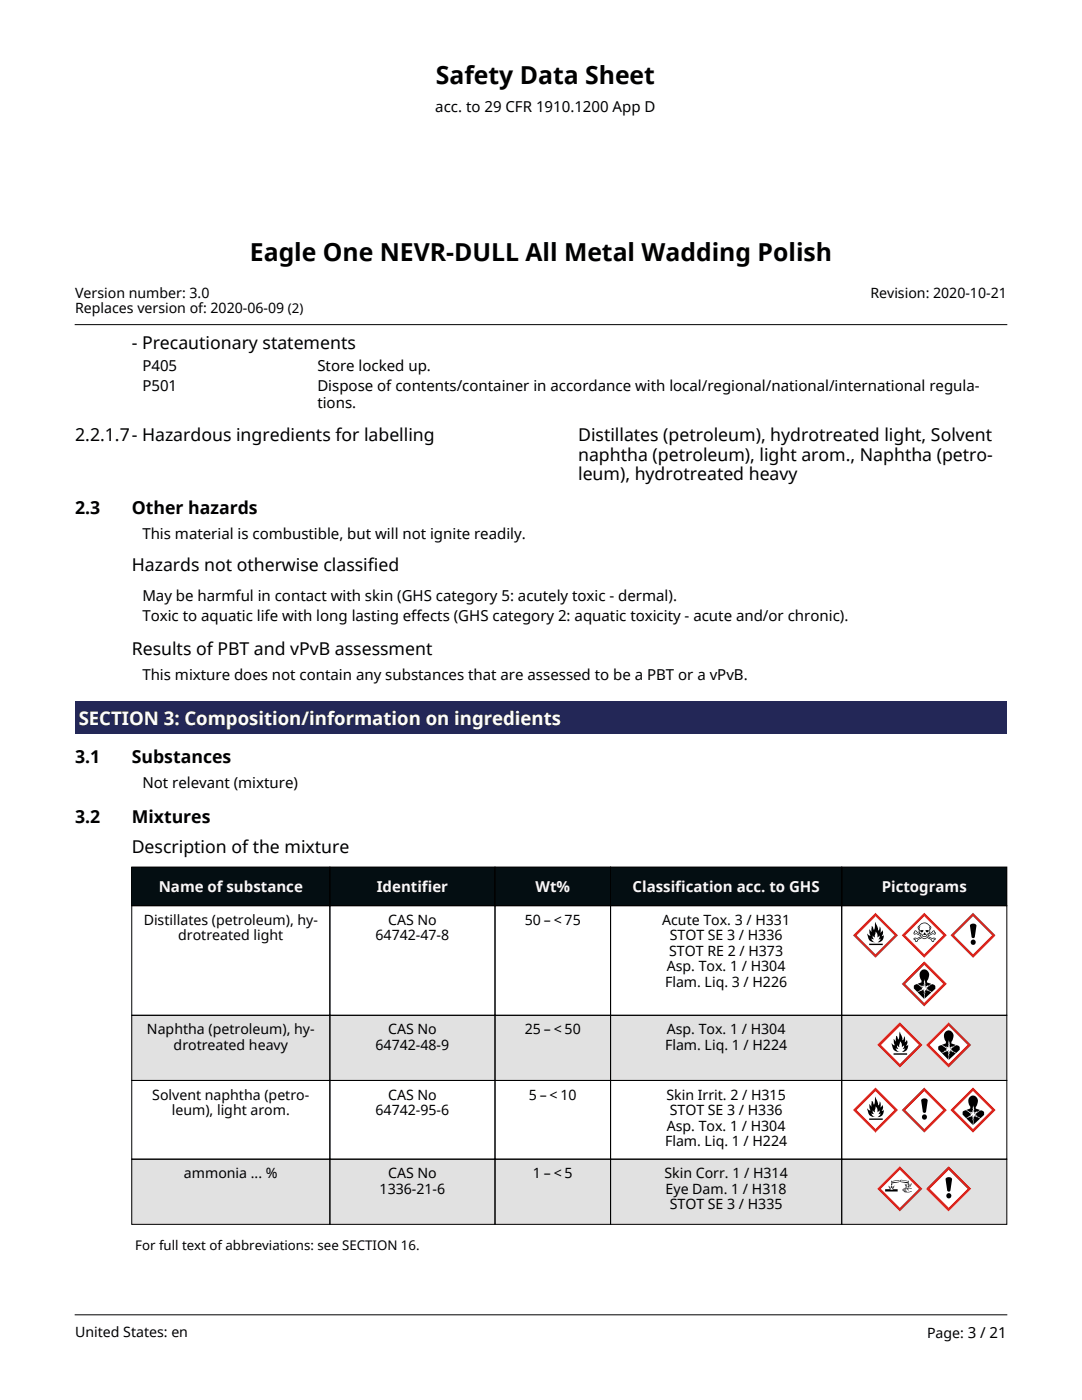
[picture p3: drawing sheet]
<svg xmlns="http://www.w3.org/2000/svg" width="216mm" height="279mm" viewBox="0 0 216 279" stroke-linecap="round" stroke-linejoin="round" font-family="sans-serif">
<g fill="#232757">
<path d="M15 140h185.9v6.5h-185.9z"/>
<path d="M15.7 140.8h96.3v5h-96.3z"/>
</g>
<g fill="#040e12">
<path d="M26.3 173h39.5v7.7h-39.5z"/>
<path d="M65.8 173h33v7.7h-33z"/>
<path d="M98.8 173h23v7.7h-23z"/>
<path d="M121.8 173h46.2v7.7h-46.2z"/>
<path d="M168 173h32.9v7.7h-32.9z"/>
</g>
<g fill="#e1e1e1">
<path d="M26.3 202.6h39.5v13h-39.5z"/>
<path d="M65.8 202.6h33v13h-33z"/>
<path d="M98.8 202.6h23v13h-23z"/>
<path d="M121.8 202.6h46.2v13h-46.2z"/>
<path d="M168 202.6h32.9v13h-32.9z"/>
<path d="M26.3 231.3h39.5v13h-39.5z"/>
<path d="M65.8 231.3h33v13h-33z"/>
<path d="M98.8 231.3h23v13h-23z"/>
<path d="M121.8 231.3h46.2v13h-46.2z"/>
<path d="M168 231.3h32.9v13h-32.9z"/>
</g>
<g fill="none" stroke="#000" stroke-width=".2">
<path d="M26.3 173h39.5v7.7h-39.5zM65.8 173h33v7.7h-33zM98.8 173h23v7.7h-23zM121.8 173h46.2v7.7h-46.2zM168 173h32.9v7.7h-32.9zM26.3 180.7h39.5v21.9h-39.5zM65.8 180.7h33v21.9h-33zM98.8 180.7h23v21.9h-23zM121.8 180.7h46.2v21.9h-46.2zM168 180.7h32.9v21.9h-32.9zM26.3 202.6h39.5v13h-39.5zM26.3 215.6h39.5v15.7h-39.5z"/>
<path d="M65.8 202.6h33v13h-33zM65.8 215.6h33v15.7h-33zM98.8 202.6h23v13h-23zM98.8 215.6h23v15.7h-23zM121.8 202.6h46.2v13h-46.2zM121.8 215.6h46.2v15.7h-46.2zM168 202.6h32.9v13h-32.9zM168 215.6h32.9v15.7h-32.9zM26.3 231.3h39.5v13h-39.5zM65.8 231.3h33v13h-33zM98.8 231.3h23v13h-23zM121.8 231.3h46.2v13h-46.2z"/>
<path d="M168 231.3h32.9v13h-32.9z"/>
</g>
<g fill="#040e12">
<path d="M31.7 174.9h28.7v4.1h-28.7z"/>
<path d="M75.2 174.9h14.2v4.1h-14.2z"/>
<path d="M106.9 174.9h6.8v4.1h-6.8z"/>
<path d="M126.2 174.9h37.4v4.1h-37.4z"/>
<path d="M175.9 174.9h17v4.1h-17z"/>
</g>
<path d="M170.5 186.6l4.2-4.1 4.2 4.1-4.2 4.2z" fill="#fff"/>
<path d="M173.4 188.3h2.7v.3h-2.7zM174.7 184l.1 .4a1.68 1.68 0 0 1 .4 1.3l.2-.1 .1-.7a1.35 1.35 0 0 1 .1 1.2l.5-.5 .1 .6-.3 .7 .4-.2 .1-.2a1.24 1.24 0 0 1-1.3 1.6l.7-.8-.5 .2 .1-.3 .1-.6-.4 .5a1.13 1.13 0 0 0-.4-1.2l-.1 1.2-.4-.4-.1 .3 .3 .5-.6-.2a.92 .92 0 0 0 1 .8 1.33 1.33 0 0 1-1.5-.7l-.3-1.1 .4 .4h.3l-.3-1.3 .5 .6v-1.2l.3 .2 .2 .6z" fill="#000"/>
<path d="M170.2 186.7l4.5 4.5 4.5-4.5-4.5-4.5zM174.7 182.9l3.8 3.8-3.8 3.7-3.8-3.7z" fill="#da251d"/>
<path d="M180.2 186.7l4.2-4.2 4.2 4.2-4.2 4.2z" fill="#fff"/>
<path d="M179.9 186.7l4.5 4.5 4.5-4.5-4.5-4.5zM184.4 182.9l3.8 3.8-3.8 3.7-3.8-3.7z" fill="#da251d"/>
<g fill="#000">
<path d="M182.5 185.7h.3l.3 .4 .7 .3v.1l-.7-.3-.4-.4-.2 .4zM182.4 187.2h.6l.8-.4v.2l-.7 .3h-.3a.18 .18 0 0 0-.2-.1 .18 .18 0 0 0-.1 .2l.1 .1a.2 .2 0 0 1-.3 0 .2 .2 0 0 1 .1-.3zM183.2 184.8h.1a1.34 1.34 0 0 1 1.4-.6 1.34 1.34 0 0 1 1.1 1.1l-.2 .3a.71 .71 0 0 0-.4-1.1l-.7-.2a1.51 1.51 0 0 0-1.3 .8l.1 .5a.52 .52 0 0 1-.1-.8zM183.7 186.8l.1 .1zM182.4 186l.1 .1v.3l.5-.1 .7 .4 .1 .2-1-.5a.28 .28 0 0 1-.3 .1 .28 .28 0 0 1-.2-.2zM183.7 186.3l.1 .1zM182.5 187.4l.3 .5 .4-.5 .7-.3 .1 .1-.9 .5a.28 .28 0 0 1-.2 .3 .28 .28 0 0 1-.3-.2zM183.6 185.7l.5-.1 .2 .2a.33 .33 0 0 1-.4 .3 .33 .33 0 0 1-.3-.4zM184.4 186.2h.2l.2 .3-.4 .1a.17 .17 0 0 1-.2-.1 .17 .17 0 0 1 .1-.2zM184.7 185.7l.6-.1-.1 .4a.32 .32 0 0 1-.3 0 .32 .32 0 0 1-.2-.2zM183.7 186.5l.1-.1 .1 .5a.69 .69 0 0 0 .6 .4 .69 .69 0 0 0 .6-.5v-.5h.2v.4a.81 .81 0 0 1-1.3 .5l-.2-.2zM185.3 186.4l.6-.4a.31 .31 0 0 1 .3-.3 .31 .31 0 0 1 .4 .3l-.1 .2-.2-.4-.4 .4-.6 .3z"/>
<path d="M183.5 184.9h.1l-.1 .3v.4a.44 .44 0 0 0 .2 .7l.3 .2a.47 .47 0 0 0 .5 .4 .47 .47 0 0 0 .5-.5l.2-.1a.45 .45 0 0 0 .2-.7v-.7l.2 .2v.4a.68 .68 0 0 1-.3 .9l-.2-.1-.1 .5-.3 .2-.7-.2-.2-.5-.5-.3v-.8zM185.2 186.9l.8 .3 .3-.1a.25 .25 0 0 1 .4 .2 .25 .25 0 0 1-.2 .3l-.1-.1h.1a.16 .16 0 0 0 0-.3 .16 .16 0 0 0-.3 .1h-.3l-.7-.3zM185 187.2l.1-.1 .7 .3 .4 .5 .2-.5v.4a.35 .35 0 0 1-.4 .2 .35 .35 0 0 1-.2-.4zM185.3 186.7l.8-.4 .4 .1v-.5l.2 .4a.39 .39 0 0 1-.6 .1l-.8 .4z"/>
</g>
<path d="M190 186.7l4.2-4.2 4.1 4.2-4.1 4.1z" fill="#fff"/>
<g fill="#000">
<path d="M193.6 184.5l.6-.2a.53 .53 0 0 1 .6 .5l-.3 2.2-.1 .2h-.3l-.2-.2-.4-2.2z"/>
<circle cx="194.2" cy="188" r=".52"/>
</g>
<path d="M189.7 186.7l4.5 4.5 4.5-4.5-4.5-4.5zM194.2 182.9l3.7 3.8-3.7 3.7-3.8-3.7z" fill="#da251d"/>
<path d="M180.2 196.4l4.2-4.2 4.2 4.2-4.2 4.1z" fill="#fff"/>
<path d="M184.4 191.9l-4.5 4.5 4.5 4.5 4.5-4.5zM184.4 192.6l3.8 3.8-3.8 3.8-3.8-3.8z" fill="#da251d"/>
<g fill="#000">
<path d="M182.4 196.6l.6-.2 .2 .1 .7 .5 .1 .4h-.2v.2l-.1-.1-.3 .3-.4 .1-.7-.6zM183.8 193.7a1.54 1.54 0 0 0 .1 2v.4l-.8 .3 .7 .3 .4 .1 .3-1.3 .2 1.4 .3-.1v-.2l.4 .1 .4-.3-.8-.3 .1-.6a1.2 1.2 0 0 0 .3-1.3 1.2 1.2 0 0 0-1.1-.7zM183.1 198l.9-.3v-.1h.3l.1 1.7zM184.7 196.9l.1 .1zM185 197.1l1-.7 .4 .2 .2 .2v.5l-.7 .7-.7-.4v-.1h-.1zM184.6 197.7l.4-.1 .8 .5-1.3 1.2 .1-.7-.1-.3v-.1h.2z"/>
<circle cx="184" cy="196.9" r=".07"/>
<circle cx="184" cy="197.5" r=".05"/>
<circle cx="184" cy="197.1" r=".09"/>
<circle cx="184.3" cy="197.5" r=".06"/>
<circle cx="184.4" cy="196.8" r=".05"/>
<circle cx="184.5" cy="198" r=".09"/>
<circle cx="184.5" cy="196.6" r=".09"/>
<circle cx="184.9" cy="197.5" r=".09"/>
</g>
<g fill="#e1e1e1">
<path d="M29.3 203.4h29.4v3.9h-29.4z"/>
<path d="M58.7 203.4h4.1v3.9h-4.1z"/>
<path d="M34.6 206.5h22.9v3.9h-22.9z"/>
<path d="M77.4 203.4h9.8v3.9h-9.8z"/>
<path d="M74.9 206.5h14.7v3.9h-14.7z"/>
<path d="M104.7 203.4h11.2v3.9h-11.2z"/>
<path d="M133.1 203.4h23.6v3.9h-23.6z"/>
<path d="M132.7 206.5h24.4v3.9h-24.4z"/>
</g>
<path d="M175.4 208.5l4.1-4.1 4.2 4.1-4.2 4.2z" fill="#fff"/>
<path d="M178.3 210.2h2.7v.3h-2.7zM179.6 205.9l.1 .3a1.68 1.68 0 0 1 .3 1.4l.3-.2 .1-.6a1.35 1.35 0 0 1 .1 1.2l.5-.5 .1 .5-.3 .7 .4-.1v-.2a1.24 1.24 0 0 1-1.2 1.5l.6-.7-.5 .1 .2-.2 .1-.6-.4 .5a1.13 1.13 0 0 0-.4-1.2l-.1 1.2-.5-.5v.4l.3 .4-.6-.1a.92 .92 0 0 0 .9 .7 1.33 1.33 0 0 1-1.4-.7l-.3-1 .4 .4h.3l-.3-1.3 .5 .6v-1.2l.2 .2 .3 .6z" fill="#000"/>
<path d="M175.1 208.5l4.5 4.5 4.5-4.5-4.5-4.5zM179.6 204.8l3.7 3.7-3.7 3.8-3.8-3.8z" fill="#da251d"/>
<path d="M185.1 208.5l4.2-4.2 4.2 4.2-4.2 4.2z" fill="#fff"/>
<path d="M189.3 204l-4.5 4.5 4.5 4.5 4.5-4.5zM189.3 204.8l3.8 3.7-3.8 3.8-3.8-3.8z" fill="#da251d"/>
<g fill="#000">
<path d="M187.3 208.8l.5-.2h.3l.6 .6 .1 .4-.1-.1v.3l-.2-.2-.2 .4-.4 .1-.7-.7zM188.7 205.9a1.54 1.54 0 0 0 .1 2l-.1 .3-.7 .3 .6 .4 .5 .1 .2-1.3 .3 1.3h.3v-.2l.3 .1 .4-.4-.8-.3 .2-.5a1.2 1.2 0 0 0 .2-1.3 1.2 1.2 0 0 0-1-.7zM188 210.2l.9-.3v-.1h.3v1.7zM189.5 209.1l.2 .1zM189.8 209.3l1.1-.7 .4 .1 .2 .3v.5l-.7 .7-.7-.4v-.2l-.2 .1v-.2h-.1zM189.4 209.9l.4-.1 .9 .4-1.3 1.3v-.7l-.1-.3 .1-.2h.1z"/>
<circle cx="188.8" cy="209" r=".07"/>
<circle cx="188.8" cy="209.7" r=".05"/>
<circle cx="188.9" cy="209.3" r=".09"/>
<circle cx="189.2" cy="209.7" r=".06"/>
<circle cx="189.2" cy="209" r=".05"/>
<circle cx="189.3" cy="210.1" r=".09"/>
<circle cx="189.3" cy="208.8" r=".09"/>
<circle cx="189.7" cy="209.6" r=".09"/>
</g>
<path d="M170.5 221.5l4.2-4.1 4.2 4.1-4.2 4.2z" fill="#fff"/>
<path d="M174.7 218.8l.1 .4a1.68 1.68 0 0 1 .4 1.4l.2-.2 .1-.6a1.35 1.35 0 0 1 .1 1.2l.5-.5 .1 .5-.3 .7 .4-.1 .1-.2a1.24 1.24 0 0 1-1.3 1.5l.7-.7-.5 .1 .1-.2 .1-.6-.4 .5a1.13 1.13 0 0 0-.4-1.2l-.1 1.2-.4-.5-.1 .4 .3 .4-.6-.1a.92 .92 0 0 0 1 .7 1.33 1.33 0 0 1-1.5-.7l-.3-1 .4 .4h.3l-.3-1.3 .5 .6v-1.2l.3 .2 .2 .6zM173.4 223.2h2.7v.3h-2.7z" fill="#000"/>
<path d="M170.2 221.5l4.5 4.5 4.5-4.5-4.5-4.5zM174.7 217.8l3.8 3.7-3.8 3.8-3.8-3.8z" fill="#da251d"/>
<path d="M180.2 221.5l4.2-4.1 4.2 4.1-4.2 4.2z" fill="#fff"/>
<g fill="#000">
<path d="M183.9 219.4l.6-.2a.53 .53 0 0 1 .6 .5l-.3 2.2-.2 .2h-.2l-.3-.2-.3-2.2z"/>
<circle cx="184.5" cy="222.9" r=".52"/>
</g>
<path d="M179.9 221.5l4.5 4.5 4.5-4.5-4.5-4.5zM184.4 217.8l3.8 3.7-3.8 3.8-3.8-3.8z" fill="#da251d"/>
<path d="M190 221.5l4.2-4.2 4.1 4.2-4.1 4.2z" fill="#fff"/>
<path d="M194.2 217l-4.5 4.5 4.5 4.5 4.5-4.5zM194.2 217.8l3.7 3.7-3.7 3.8-3.8-3.8z" fill="#da251d"/>
<g fill="#000">
<path d="M193.6 218.9a1.54 1.54 0 0 0 0 2v.3l-.7 .3 .6 .4 .4 .1 .3-1.3 .3 1.3h.2v-.2l.4 .1 .4-.4-.8-.3 .2-.5a1.2 1.2 0 0 0 .2-1.3 1.2 1.2 0 0 0-1.1-.7zM192.2 221.8l.5-.2h.2l.7 .6 .1 .4-.1-.1-.1 .3-.1-.2-.2 .4-.5 .1-.6-.7zM192.9 223.2l.9-.3v-.1h.3v1.7zM194.4 222.1l.2 .1zM194.7 222.3l1-.7 .5 .1 .2 .3v.5l-.8 .7-.7-.4 .1-.2-.2 .1v-.2h-.1zM194.3 222.9l.4-.1 .8 .4-1.3 1.3 .1-.7-.1-.3 .1-.2h.1z"/>
<circle cx="193.7" cy="222" r=".07"/>
<circle cx="193.7" cy="222.7" r=".05"/>
<circle cx="193.8" cy="222.3" r=".09"/>
<circle cx="194.1" cy="222.7" r=".06"/>
<circle cx="194.1" cy="222" r=".05"/>
<circle cx="194.2" cy="223.1" r=".09"/>
<circle cx="194.2" cy="221.8" r=".09"/>
<circle cx="194.6" cy="222.6" r=".09"/>
</g>
<g fill="#e1e1e1">
<path d="M36.7 232.1h18.7v3.9h-18.7z"/>
<path d="M77.4 232.1h9.8v3.9h-9.8z"/>
<path d="M75.7 235.2h13.1v3.9h-13.1z"/>
<path d="M106.3 232.1h8v3.9h-8z"/>
<path d="M132.6 232.1h24.6v3.9h-24.6z"/>
<path d="M132.8 235.2h24.2v3.9h-24.2z"/>
<path d="M133.6 238.3h22.6v3.9h-22.6z"/>
</g>
<path d="M175.4 237.3l4.2-4.2 4.1 4.2-4.1 4.2z" fill="#fff"/>
<g fill="#000">
<path d="M177.3 236.7h.1l.2 .6zM177.5 236.8l.2 .6zM177.9 236.5l.1 .4-.1 .2-.1-.2zM176.6 237.3h1l.2 .2 1.3-.2v.5h-2.5zM178.1 236.7l.1 .2-.2 .4zM178.4 236.6v.4l-.3 .3zM180.1 237.4l.7-.1-.6 .1 .2 .1-.2 .1zM180.3 237.6l.5-.1-.5 .1 .3 .1-.2 .1zM180.5 237.7l1.4 .1-1.2 .2-.2-.1zM180.5 236.3h.1l.3 .6zM180.8 236.3l.2 .6zM180.3 237.2h.8l-.7 .1h-.1z"/>
<path d="M181.1 237.1h.1l-.1 .2 .3 .3-.3-.2zM181.1 237.2h.3zM181.2 236.5l.1 .2-.1 .2zM180.6 237h.7l.6 .3-.7-.2-.6 .1zM181.5 236.2l.1 .2-.2 .4zM181.8 236.2v.3l-.2 .3z"/>
<path d="M177.8 235.6l.1 1 .1-.4 1.3-.3 .2-.2-.3-.2-1.2 .2zM177.9 235.8l1.3-.2 .2 .1-.1 .2-1.3 .1z"/>
<path d="M179.7 235.5l-.1 .2 .1 .2 1.4 .2v.3h.2l.1-.8-.2 .1zM179.7 235.6l1.5 .2v.1l-1.4-.1z"/>
</g>
<path d="M175.1 237.3l4.5 4.5 4.5-4.5-4.5-4.5zM175.8 237.3l3.8-3.8 3.7 3.8-3.7 3.7z" fill="#da251d"/>
<path d="M185.1 237.3l4.2-4.2 4.2 4.2-4.2 4.1z" fill="#fff"/>
<g fill="#000">
<path d="M188.8 235.1l.5-.2a.53 .53 0 0 1 .7 .5l-.4 2.2-.1 .2h-.3l-.2-.2-.3-2.2z"/>
<circle cx="189.3" cy="238.6" r=".52"/>
</g>
<path d="M184.8 237.3l4.5 4.5 4.5-4.5-4.5-4.5zM189.3 233.5l3.8 3.8-3.8 3.7-3.8-3.7z" fill="#da251d"/>
<path d="M15 64.8h185.9M15 262.4h185.9" fill="none" stroke="#000" stroke-width=".2"/>
<g font-size="4.9">
<text x="87" y="16.8">Safety Data Sheet</text>
<text x="49.9" y="52.1">Eagle One NEVR-DULL All Metal Wadding Polish</text>
</g>
<text font-size="3.7" fill="#fcfcff" x="15.7" y="144.7">SECTION 3: Composition/information on ingredients</text>
<g font-size="3.5">
<text x="26.3" y="69.7">- Precautionary statements</text>
<text x="15" y="88.1">2.2.1.7- Hazardous ingredients for labelling</text>
<text x="115.4" y="88.1">Distillates (petroleum), hydrotreated light, Solvent</text>
<text x="115.4" y="91.9">naphtha (petroleum), light arom., Naphtha (petro-</text>
<text x="115.4" y="95.8">leum), hydrotreated heavy</text>
<text x="15" y="102.5">2.3</text>
<text x="26.3" y="102.5">Other hazards</text>
<text x="26.3" y="113.9">Hazards not otherwise classified</text>
<text x="26.3" y="130.7">Results of PBT and vPvB assessment</text>
<text x="15" y="152.2">3.1</text>
<text x="26.3" y="152.2">Substances</text>
<text x="15" y="164.3">3.2</text>
<text x="26.3" y="164.3">Mixtures</text>
<text x="26.3" y="170.2">Description of the mixture</text>
</g>
<g font-size="3">
<text x="86.9" y="22.3">acc. to 29 CFR 1910.1200 App D</text>
<text x="28.4" y="74.1">P405</text>
<text x="63.3" y="74.1">Store locked up.</text>
<text x="28.4" y="78.1">P501</text>
<text x="63.3" y="78.1">Dispose of contents/container in accordance with local/regional/national/international regula-</text>
<text x="63.3" y="81.4">tions.</text>
<text x="28.4" y="107.5">This material is combustible, but will not ignite readily.</text>
<text x="28.4" y="120">May be harmful in contact with skin (GHS category 5: acutely toxic - dermal).</text>
<text x="28.4" y="124">Toxic to aquatic life with long lasting effects (GHS category 2: aquatic toxicity - acute and/or chronic).</text>
<text x="28.4" y="135.7">This mixture does not contain any substances that are assessed to be a PBT or a vPvB.</text>
<text x="28.4" y="157.2">Not relevant (mixture)</text>
</g>
<g font-size="3" fill="#f7f8fc">
<text x="31.7" y="178.1">Name of substance</text>
<text x="75.2" y="178.1">Identifier</text>
<text x="106.9" y="178.1">Wt%</text>
<text x="126.2" y="178.1">Classification acc. to GHS</text>
<text x="175.9" y="178.1">Pictograms</text>
</g>
<g font-size="2.8">
<text x="15" y="59.4">Version number: 3.0</text>
<text x="173.7" y="59.4">Revision: 2020-10-21</text>
<text x="15" y="62.5">Replaces version of: 2020-06-09 (2)</text>
<text x="28.7" y="184.6">Distillates (petroleum), hy-</text>
<text x="77.4" y="184.6">CAS No</text>
<text x="104.7" y="184.6">50 – &lt; 75</text>
<text x="132.1" y="184.6">Acute Tox. 3 / H331</text>
<text x="35.6" y="187.7">drotreated light</text>
<text x="74.9" y="187.7">64742-47-8</text>
<text x="133.5" y="190.8">STOT RE 2 / H373</text>
<text x="133.6" y="187.7">STOT SE 3 / H336</text>
<text x="132.7" y="197">Flam. Liq. 3 / H226</text>
<text x="133.1" y="193.9">Asp. Tox. 1 / H304</text>
<text x="29.3" y="206.4">Naphtha (petroleum),</text>
<text x="34.6" y="209.5">drotreated heavy</text>
<text x="58.7" y="206.4">hy-</text>
<text x="74.9" y="209.5">64742-48-9</text>
<text x="77.4" y="206.4">CAS No</text>
<text x="104.7" y="206.4">25 – &lt; 50</text>
<text x="132.7" y="209.5">Flam. Liq. 1 / H224</text>
<text x="133.1" y="206.4">Asp. Tox. 1 / H304</text>
<text x="30.4" y="219.4">Solvent naphtha (petro-</text>
<text x="77.4" y="219.4">CAS No</text>
<text x="105.5" y="219.4">5 – &lt; 10</text>
<text x="133" y="219.4">Skin Irrit. 2 / H315</text>
<text x="34.3" y="222.5">leum), light arom.</text>
<text x="74.9" y="222.5">64742-95-6</text>
<text x="133.1" y="225.6">Asp. Tox. 1 / H304</text>
<text x="133.6" y="222.5">STOT SE 3 / H336</text>
<text x="132.7" y="228.8">Flam. Liq. 1 / H224</text>
<text x="36.7" y="235.2">ammonia ... %</text>
<text x="75.7" y="238.3">1336-21-6</text>
<text x="77.4" y="235.2">CAS No</text>
<text x="106.3" y="235.2">1 – &lt; 5</text>
<text x="132.6" y="235.2">Skin Corr. 1 / H314</text>
<text x="132.8" y="238.3">Eye Dam. 1 / H318</text>
<text x="133.6" y="241.4">STOT SE 3 / H335</text>
<text x="15" y="266.9">United States: en</text>
<text x="185" y="267.1">Page: 3 / 21</text>
</g>
<text font-size="2.6" x="27" y="249.4">For full text of abbreviations: see SECTION 16.</text>
</svg>
